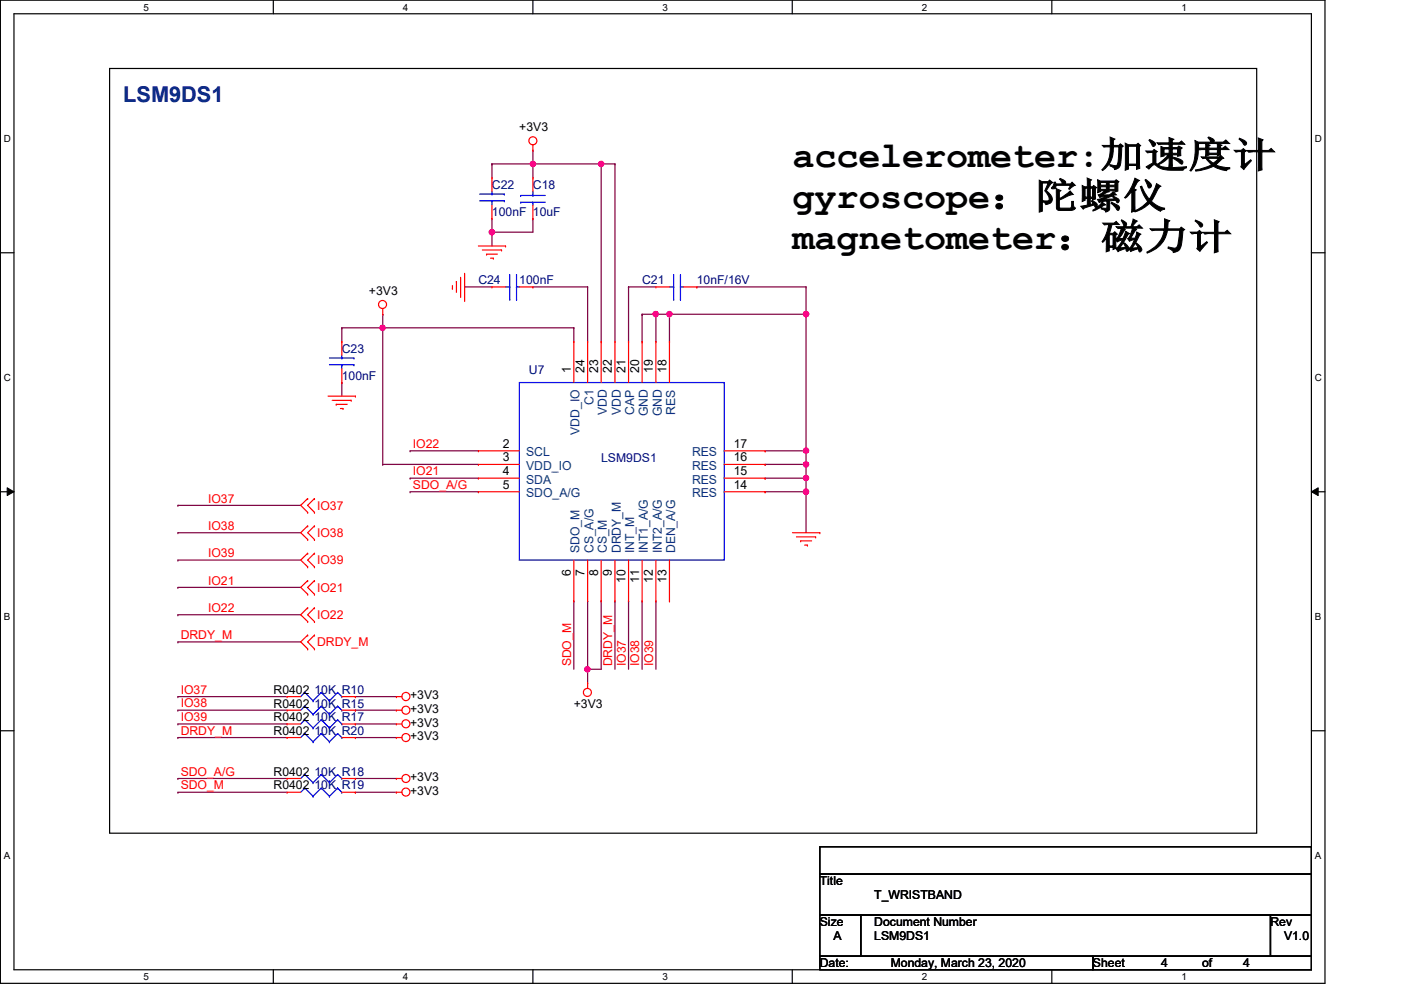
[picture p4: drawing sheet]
<svg xmlns="http://www.w3.org/2000/svg" width="297mm" height="210mm" viewBox="0 0 297 210" stroke-linecap="round" stroke-linejoin="round" font-family="sans-serif">
<path d="M.1 0h280.8v208.5h-280.8zM3 2.9h275v202.7h-275z" fill="none" stroke="#000" stroke-width=".25"/>
<g fill="#fff">
<path d="M30.4 .3h1.2v2.4h-1.2z"/>
<path d="M30.4 205.9h1.2v2.3h-1.2z"/>
</g>
<path d="M58 0v2.9M58 205.6v2.9" fill="none" stroke="#000" stroke-width=".25"/>
<g fill="#fff">
<path d="M85.4 .3h1.2v2.4h-1.2z"/>
<path d="M85.4 205.9h1.2v2.3h-1.2z"/>
</g>
<path d="M113 0v2.9M113 205.6v2.9" fill="none" stroke="#000" stroke-width=".25"/>
<g fill="#fff">
<path d="M140.5 .3h1.1v2.4h-1.1z"/>
<path d="M140.5 205.9h1.1v2.3h-1.1z"/>
</g>
<path d="M168 0v2.9M168 205.6v2.9" fill="none" stroke="#000" stroke-width=".25"/>
<g fill="#fff">
<path d="M195.4 .3h1.2v2.4h-1.2z"/>
<path d="M195.4 205.9h1.2v2.3h-1.2z"/>
</g>
<path d="M223 0v2.9M223 205.6v2.9" fill="none" stroke="#000" stroke-width=".25"/>
<g fill="#fff">
<path d="M250.5 .3h1.1v2.4h-1.1z"/>
<path d="M250.5 205.9h1.1v2.3h-1.1z"/>
<path d="M.8 28.2h1.5v2.4h-1.5z"/>
<path d="M278.8 28.2h1.4v2.4h-1.4z"/>
<path d="M.8 78.9h1.5v2.3h-1.5z"/>
<path d="M278.8 78.9h1.4v2.3h-1.4z"/>
</g>
<path d="M.1 53.6h2.9M278 53.6h2.9" fill="none" stroke="#000" stroke-width=".25"/>
<g fill="#fff">
<path d="M.8 129.6h1.4v2.3h-1.4z"/>
<path d="M278.8 129.6h1.3v2.3h-1.3z"/>
</g>
<path d="M.1 104.3h2.9M278 104.3h2.9" fill="none" stroke="#000" stroke-width=".25"/>
<path d="M1.5 103.4l1.5 .9-1.5 .8zM278 104.3l1.5-.9v1.7z" fill="#000"/>
<path d="M1.5 103.4l1.5 .9-1.5 .8zM278 104.3l1.5-.9v1.7z" fill="none" stroke="#000" stroke-width=".21"/>
<g fill="#fff">
<path d="M.8 180.3h1.4v2.3h-1.4z"/>
<path d="M278.8 180.3h1.3v2.3h-1.3z"/>
</g>
<path d="M23.2 14.5h243.2v162.2h-243.2zM.1 154.9h2.9M278 154.9h2.9" fill="none" stroke="#000" stroke-width=".25"/>
<path d="M162.2 95.6h.1M162.2 95.6h8.7M170.9 95.6h.1M170.9 95.6v2.9M37.7 147.7h.1M37.7 147.7h23.2M75.3 147.7h.1M75.3 147.7h8.7" fill="none" stroke="#7f003f" stroke-width=".25"/>
<circle cx="170.9" cy="95.5" r=".56" fill="#f0f"/>
<circle cx="170.9" cy="95.5" r=".56" fill="none" stroke="#f0f" stroke-width=".25"/>
<path d="M162.2 98.5h.1M162.2 98.5h8.7M170.9 104.3h.1M170.9 104.3v8.6" fill="none" stroke="#7f003f" stroke-width=".25"/>
<circle cx="170.9" cy="104.2" r=".56" fill="#f0f"/>
<circle cx="170.9" cy="104.2" r=".56" fill="none" stroke="#f0f" stroke-width=".25"/>
<path d="M141.9 66.6h.1M141.9 66.6v5.8M141.9 66.6h29M162.2 101.4h.1M162.2 104.3h.1M162.2 101.4h8.7M162.2 104.3h8.7" fill="none" stroke="#7f003f" stroke-width=".25"/>
<circle cx="170.9" cy="66.6" r=".56" fill="#f0f"/>
<circle cx="170.9" cy="66.6" r=".56" fill="none" stroke="#f0f" stroke-width=".25"/>
<circle cx="141.9" cy="66.6" r=".56" fill="#f0f"/>
<circle cx="141.9" cy="66.6" r=".56" fill="none" stroke="#f0f" stroke-width=".25"/>
<path d="M170.9 66.6h.1M170.9 66.6v29" fill="none" stroke="#7f003f" stroke-width=".25"/>
<circle cx="170.9" cy="66.6" r=".56" fill="#f0f"/>
<circle cx="170.9" cy="66.6" r=".56" fill="none" stroke="#f0f" stroke-width=".25"/>
<g fill="none" stroke="#7f003f" stroke-width=".25">
<path d="M127.5 34.8h.1M127.5 34.8h2.9M130.4 34.8h.1M130.4 34.8v37.6M133.3 60.8h.1M133.3 60.8v11.6M133.3 60.8h5.8M136.1 66.6h.1M136.1 66.6v5.8M139.1 66.6h.1M139.1 66.6v5.8M147.7 60.8h.1"/>
<path d="M147.7 60.8h23.2M170.9 60.8h.1M170.9 60.8v5.8"/>
</g>
<circle cx="127.5" cy="34.8" r=".56" fill="#f0f"/>
<circle cx="127.5" cy="34.8" r=".56" fill="none" stroke="#f0f" stroke-width=".25"/>
<path d="M104.3 34.8h.1M104.3 34.8v2.9M104.3 34.8h8.7M113 34.8h.1M113 31.9h.1M113 31.9v5.8M104.3 49.2h.1M104.3 49.2v3" fill="none" stroke="#7f003f" stroke-width=".25"/>
<circle cx="104.3" cy="49.2" r=".56" fill="#f0f"/>
<circle cx="104.3" cy="49.2" r=".56" fill="none" stroke="#f0f" stroke-width=".25"/>
<path d="M113 34.8h.1M113 34.8h14.5M127.5 34.8h.1M127.5 34.8v37.6M104.3 49.2h.1M113 46.4h.1M113 46.4v2.8h-8.7" fill="none" stroke="#7f003f" stroke-width=".25"/>
<circle cx="113" cy="34.8" r=".56" fill="#f0f"/>
<circle cx="113" cy="34.8" r=".56" fill="none" stroke="#f0f" stroke-width=".25"/>
<path d="M72.5 69.5h.1M72.5 69.5v2.9M81.1 69.5h.1M81.1 69.5h40.6" fill="none" stroke="#7f003f" stroke-width=".25"/>
<circle cx="81.1" cy="69.5" r=".56" fill="#f0f"/>
<circle cx="81.1" cy="69.5" r=".56" fill="none" stroke="#f0f" stroke-width=".25"/>
<g fill="none" stroke="#7f003f" stroke-width=".25">
<path d="M104.3 46.4h.1M104.3 46.4v2.8M72.5 69.5h.1M72.5 69.5h8.6M81.1 69.5h.1M81.1 66.6h.1M81.1 66.6v31.9M98.5 60.8h.1M98.5 60.8h5.8M113 60.8h.1M113 60.8h11.6M121.7 69.5h.1"/>
<path d="M121.7 69.5v2.9M124.6 60.8h.1M124.6 60.8v11.6M136.1 66.6h.1M136.1 66.6h3M72.5 81.1h.1M72.5 81.1v2.9M81.1 98.5h.1M81.1 98.5h20.3M86.9 95.6h.1M86.9 95.6h14.5M170.9 98.5h.1"/>
<path d="M170.9 98.5v2.9M86.9 101.4h.1M86.9 101.4h14.5M133.3 127.4h.1M133.3 127.4v14.5M136.1 127.4h.1M136.1 127.4v14.5M139.1 127.4h.1M139.1 127.4v14.5M37.7 150.6h.1M37.7 153.5h.1M37.7 150.6h23.2"/>
<path d="M37.7 153.5h23.2M75.3 150.6h.1M75.3 153.5h.1M75.3 150.6h8.7M75.3 153.5h8.7"/>
</g>
<circle cx="170.9" cy="98.5" r=".56" fill="#f0f"/>
<circle cx="170.9" cy="98.5" r=".56" fill="none" stroke="#f0f" stroke-width=".25"/>
<path d="M139.1 66.6h.1M139.1 66.6h2.8" fill="none" stroke="#7f003f" stroke-width=".25"/>
<circle cx="139" cy="66.6" r=".56" fill="#f0f"/>
<circle cx="139" cy="66.6" r=".56" fill="none" stroke="#f0f" stroke-width=".25"/>
<path d="M170.9 101.4h.1M170.9 101.4v2.9" fill="none" stroke="#7f003f" stroke-width=".25"/>
<circle cx="170.9" cy="101.3" r=".56" fill="#f0f"/>
<circle cx="170.9" cy="101.3" r=".56" fill="none" stroke="#f0f" stroke-width=".25"/>
<path d="M124.6 141.9h.1M124.6 141.9v2.9" fill="none" stroke="#7f003f" stroke-width=".25"/>
<circle cx="124.5" cy="141.9" r=".56" fill="#f0f"/>
<circle cx="124.5" cy="141.9" r=".56" fill="none" stroke="#f0f" stroke-width=".25"/>
<g fill="none" stroke="#7f003f" stroke-width=".25">
<path d="M37.7 118.7h.1M37.7 112.9h.1M37.7 107.1h.1M37.7 118.7h26.1M37.7 112.9h26.1M37.7 107.1h26.1M86.9 104.3h.1M86.9 104.3h14.5M37.7 130.3h.1M37.7 124.5h.1M37.7 136.1h.1M37.7 130.3h26.1"/>
<path d="M37.7 124.5h26.1M37.7 136.1h26.1M121.7 127.4h.1M121.7 127.4v14.5M124.6 127.4h.1M124.6 127.4v14.5M127.5 127.4h.1M127.5 127.4v14.5h-2.9M130.4 127.4h.1M130.4 127.4v14.5M37.7 156.4h.1M37.7 156.4h23.2"/>
<path d="M75.3 156.4h.1M75.3 156.4h8.7M124.6 141.9h.1M37.7 165.1h.1M37.7 168h.1M37.7 165.1h23.2M37.7 168h23.2M75.3 165.1h.1M75.3 168h.1M75.3 165.1h8.7M75.3 168h8.7"/>
</g>
<g fill="none" stroke="#f00" stroke-width=".25">
<path d="M104.3 37.7h.1M104.3 37.7v2.9M113 31.9h.1M113 37.7h.1M113 30.7v1.2M113 37.7v2.9M96.8 59.7h.1M96.8 59.7v2.3M97.7 58.8v4.1M98.5 58v5.7M101.4 52.2h5.8M102.3 53h4"/>
<path d="M103.2 53.9h.1M103.2 53.9h2.2M104 54.7h.6M104.3 46.4h.1M104.3 43.5v2.9M104.6 54.7h.1M106.3 53h.1M107.2 52.2h.1M113 46.4h.1M113 43.5v2.9M72.5 72.4h.1M72.5 72.4v2.9"/>
<path d="M72.5 78.2v2.9M81.1 66.6h.1M81.1 65.4v1.2M95.9 61.1h.1M95.9 60.5v.6M97.7 62.9h.1M98.5 63.7h.1M104.3 60.8h.1M104.3 60.8h2.9M110.1 60.8h2.9M113 60.8h.1M121.7 72.4h.1"/>
<path d="M121.7 72.4v8.7M124.6 72.4h.1M124.6 72.4v8.7M127.5 72.4h.1M127.5 72.4v8.7M130.4 72.4h.1M130.4 72.4v8.7M133.3 72.4h.1M133.3 72.4v8.7M136.1 72.4h.1M136.1 72.4v8.7M139.1 72.4h.1"/>
<path d="M139.1 60.8h.1M139.1 72.4v8.7M139.1 60.8h2.8M141.9 72.4h.1M141.9 72.4v8.7M144.9 60.8h2.8M147.7 60.8h.1M69.6 84h5.7M70.4 84.9h4.1M71.3 85.7h.1M71.3 85.7h2.3M72.2 86.6h.5"/>
<path d="M72.5 81.1h.1M72.7 86.6h.1M74.5 84.9h.1M75.3 84h.1M101.4 95.6h.1M101.4 98.5h.1M101.4 95.6h8.7M101.4 98.5h8.7M153.5 95.6h8.7M153.5 98.5h8.7M162.2 98.5h.1M162.2 95.6h.1"/>
<path d="M65.2 117.3h.1M65.2 111.5h.1M65.2 114.4h.1M65.2 105.7h.1M65.2 108.6h.1M65.2 117.3l-1.4 1.4 1.4 1.5M65.2 111.5l-1.4 1.4 1.4 1.5M65.2 105.7l-1.4 1.4 1.4 1.5M66.7 117.3h.1M66.7 114.4h.1M66.7 111.5h.1M66.7 108.6h.1"/>
<path d="M66.7 105.7h.1M66.7 117.3l-1.5 1.4 1.5 1.5M66.7 111.5l-1.5 1.4 1.5 1.5M66.7 105.7l-1.5 1.4 1.5 1.5M101.4 101.4h.1M101.4 104.3h.1M101.4 101.4h8.7M101.4 104.3h8.7M121.7 118.7v8.7M124.6 118.7v8.7M127.5 118.7v8.7M130.4 118.7v8.7"/>
<path d="M133.3 118.7v8.7M136.1 118.7v8.7M139.1 118.7v8.7M141.9 118.7v8.7M153.5 101.4h8.7M153.5 104.3h8.7M162.2 104.3h.1M162.2 101.4h.1M168 112.9h5.8M168.9 113.8h4M169.8 114.7h.1M169.8 114.7h2.3"/>
<path d="M170.6 115.6h.6M171.2 115.6h.1M172.9 113.8h.1M173.8 112.9h.1M65.2 120.2h.1M65.2 123.1h.1M65.2 126h.1M65.2 128.9h.1M65.2 131.8h.1M65.2 134.7h.1M65.2 137.6h.1M65.2 123.1l-1.4 1.4 1.4 1.5"/>
<path d="M65.2 128.9l-1.4 1.4 1.4 1.5M65.2 134.7l-1.4 1.4 1.4 1.5M66.7 120.2h.1M66.7 126h.1M66.7 123.1h.1M66.7 131.8h.1M66.7 128.9h.1M66.7 137.6h.1M66.7 134.7h.1M66.7 123.1l-1.5 1.4 1.5 1.5M66.7 128.9l-1.5 1.4 1.5 1.5M66.7 134.7l-1.5 1.4 1.5 1.5"/>
<path d="M121.7 127.4h.1M124.6 127.4h.1M127.5 127.4h.1M130.4 127.4h.1M133.3 127.4h.1M136.1 127.4h.1M139.1 127.4h.1M141.9 127.4h.1M60.9 153.5h.1M60.9 147.7h.1M60.9 150.6h.1M60.9 156.4h.1"/>
<path d="M60.9 147.7h2.9M60.9 150.6h2.9M60.9 153.5h2.9M60.9 156.4h2.9M72.5 147.7h2.8M72.5 150.6h2.8M72.5 153.5h2.8M72.5 156.4h2.8M75.3 153.5h.1M75.3 147.7h.1M75.3 150.6h.1M75.3 156.4h.1"/>
<path d="M84 147.7h.1M84 150.6h.1M84 153.5h.1M84 156.4h.1M84 147.7h1.2M84 150.6h1.2M84 153.5h1.2M84 156.4h1.2M124.6 144.8h.1M124.6 144.8v1.2M60.9 168h.1M60.9 165.1h.1"/>
<path d="M60.9 165.1h2.9M60.9 168h2.9M72.5 165.1h2.8M72.5 168h2.8M75.3 168h.1M75.3 165.1h.1M84 165.1h.1M84 168h.1M84 165.1h1.2M84 168h1.2"/>
<circle cx="113" cy="29.8" r=".85"/>
<circle cx="81.1" cy="64.6" r=".85"/>
<circle cx="86" cy="147.7" r=".86"/>
<circle cx="86.1" cy="150.6" r=".85"/>
<circle cx="86.1" cy="156.4" r=".85"/>
<circle cx="86.1" cy="153.5" r=".85"/>
<circle cx="124.5" cy="146.8" r=".85"/>
<circle cx="86.1" cy="165.1" r=".85"/>
<circle cx="86.1" cy="167.9" r=".85"/>
</g>
<path d="M173.8 179.5h104.2v5.8h-104.2zM173.8 185.3h104.2v8.7h-104.2zM173.8 194h8.7v8.7h-8.7zM182.5 194h86.9v8.7h-86.9zM269.4 194h8.6v8.7h-8.6zM173.8 202.7h57.9v2.9h-57.9zM231.7 202.7h46.3v2.9h-46.3z" fill="none" stroke="#000" stroke-width=".25"/>
<g fill="none" stroke="#00f" stroke-width=".25">
<path d="M101.7 42.6h5.2M101.7 41.1h5.2M104.3 41.1h.1M104.3 42.6h.1M104.3 40.6v.5M104.3 42.6v.9M106.9 42.6h.1M106.9 41.1h.1M108.1 58.2v5.3M109.5 58.2v5.3M110.4 41.4h.1M110.4 42.9h.1"/>
<path d="M110.4 41.4h5.2M110.4 42.9h5.2M113 42.9h.1M113 41.4h.1M113 40.6v.8M113 42.9v.6M142.8 58.2v5.3M144.3 58.2v5.3M69.8 77.3h5.3M69.8 75.9h5.3M72.5 75.9h.1M72.5 77.3h.1"/>
<path d="M72.5 75.3v.6M72.5 77.3v.9M75.1 77.3h.1M75.1 75.9h.1M107.2 60.8h.9M108.1 63.5h.1M108.1 60.8h.1M109.5 60.8h.1M109.5 63.5h.1M109.5 60.8h.6M141.9 60.8h.9M142.8 63.5h.1"/>
<path d="M142.8 60.8h.1M144.3 60.8h.1M144.3 63.5h.1M144.3 60.8h.6M110.1 81.1h43.4v37.6h-43.4zM64.6 152.6h.1M64.6 146.8h.1M64.6 149.7h.1M64.6 155.5h.1M64.6 152.6l-.8 .9M64.6 152.6l1.8 1.7M64.6 146.8l-.8 .9"/>
<path d="M64.6 146.8l1.8 1.8M64.6 149.7l-.8 .9M64.6 149.7l1.8 1.8M64.6 155.5l-.8 .9M64.6 155.5l1.8 1.8M66.4 154.3h.1M66.4 148.6h.1M66.4 151.5h.1M66.4 157.3h.1M68.1 152.6h.1M68.1 146.8h.1M68.1 149.7h.1"/>
<path d="M68.1 155.5h.1M68.1 152.6l-1.7 1.7M68.1 152.6l1.7 1.7M68.1 146.8l-1.7 1.8M68.1 146.8l1.7 1.8M68.1 149.7l-1.7 1.8M68.1 149.7l1.7 1.8M68.1 155.5l-1.7 1.8M68.1 155.5l1.7 1.8M69.8 154.3h.1M69.8 148.6h.1M69.8 151.5h.1"/>
<path d="M69.8 157.3h.1M71.6 152.6h.1M71.6 146.8h.1M71.6 149.7h.1M71.6 155.5h.1M71.6 152.6l-1.8 1.7M71.6 152.6l.9 .9M71.6 146.8l-1.8 1.8M71.6 146.8l.9 .9M71.6 149.7l-1.8 1.8M71.6 149.7l.9 .9M71.6 155.5l-1.8 1.8"/>
<path d="M71.6 155.5l.9 .9M72.5 153.5h.1M72.5 147.7h.1M72.5 150.6h.1M72.5 156.4h.1M64.6 167.1h.1M64.6 164.2h.1M64.6 167.1l-.8 .9M64.6 167.1l1.8 1.7M64.6 164.2l-.8 .9M64.6 164.2l1.8 1.7M66.4 168.8h.1"/>
<path d="M66.4 165.9h.1M68.1 167.1h.1M68.1 164.2h.1M68.1 167.1l-1.7 1.7M68.1 167.1l1.7 1.7M68.1 164.2l-1.7 1.7M68.1 164.2l1.7 1.7M69.8 168.8h.1M69.8 165.9h.1M71.6 167.1h.1M71.6 164.2h.1M71.6 167.1l-1.8 1.7"/>
<path d="M71.6 167.1l.9 .9M71.6 164.2l-1.8 1.7M71.6 164.2l.9 .9M72.5 168h.1M72.5 165.1h.1"/>
</g>
<circle cx="170.9" cy="95.5" r=".56" fill="#f0f"/>
<circle cx="170.9" cy="95.5" r=".56" fill="none" stroke="#f0f" stroke-width=".25"/>
<circle cx="170.9" cy="104.2" r=".56" fill="#f0f"/>
<circle cx="170.9" cy="104.2" r=".56" fill="none" stroke="#f0f" stroke-width=".25"/>
<circle cx="170.9" cy="66.6" r=".56" fill="#f0f"/>
<circle cx="170.9" cy="66.6" r=".56" fill="none" stroke="#f0f" stroke-width=".25"/>
<circle cx="141.9" cy="66.6" r=".56" fill="#f0f"/>
<circle cx="141.9" cy="66.6" r=".56" fill="none" stroke="#f0f" stroke-width=".25"/>
<circle cx="170.9" cy="66.6" r=".56" fill="#f0f"/>
<circle cx="170.9" cy="66.6" r=".56" fill="none" stroke="#f0f" stroke-width=".25"/>
<circle cx="127.5" cy="34.8" r=".56" fill="#f0f"/>
<circle cx="127.5" cy="34.8" r=".56" fill="none" stroke="#f0f" stroke-width=".25"/>
<circle cx="104.3" cy="49.2" r=".56" fill="#f0f"/>
<circle cx="104.3" cy="49.2" r=".56" fill="none" stroke="#f0f" stroke-width=".25"/>
<circle cx="113" cy="34.8" r=".56" fill="#f0f"/>
<circle cx="113" cy="34.8" r=".56" fill="none" stroke="#f0f" stroke-width=".25"/>
<circle cx="81.1" cy="69.5" r=".56" fill="#f0f"/>
<circle cx="81.1" cy="69.5" r=".56" fill="none" stroke="#f0f" stroke-width=".25"/>
<circle cx="170.9" cy="98.5" r=".56" fill="#f0f"/>
<circle cx="170.9" cy="98.5" r=".56" fill="none" stroke="#f0f" stroke-width=".25"/>
<circle cx="139" cy="66.6" r=".56" fill="#f0f"/>
<circle cx="139" cy="66.6" r=".56" fill="none" stroke="#f0f" stroke-width=".25"/>
<circle cx="170.9" cy="101.3" r=".56" fill="#f0f"/>
<circle cx="170.9" cy="101.3" r=".56" fill="none" stroke="#f0f" stroke-width=".25"/>
<circle cx="124.5" cy="141.9" r=".56" fill="#f0f"/>
<circle cx="124.5" cy="141.9" r=".56" fill="none" stroke="#f0f" stroke-width=".25"/>
<g font-size="7.8">
<text x="168" y="35.5">accelerometer:加加加加</text>
<text x="168" y="44.2">gyroscope：陀陀陀</text>
<text x="168" y="52.8">magnetometer：磁磁加</text>
</g>
<text font-size="4.6" fill="#00007f" x="26.1" y="21.7">LSM9DS1</text>
<g font-size="2.6">
<text x="110.1" y="27.9">+3V3</text>
<text x="78.2" y="62.6">+3V3</text>
<text x="121" y="79.1" transform="rotate(-90 121 79.1)">1</text>
<text x="123.9" y="79.1" transform="rotate(-90 123.9 79.1)">24</text>
<text x="126.8" y="79.1" transform="rotate(-90 126.8 79.1)">23</text>
<text x="129.7" y="79.1" transform="rotate(-90 129.7 79.1)">22</text>
<text x="132.6" y="79.1" transform="rotate(-90 132.6 79.1)">21</text>
<text x="135.5" y="79.1" transform="rotate(-90 135.5 79.1)">20</text>
<text x="138.4" y="79.1" transform="rotate(-90 138.4 79.1)">19</text>
<text x="141.3" y="79.1" transform="rotate(-90 141.3 79.1)">18</text>
<text x="106.6" y="95">2</text>
<text x="155.6" y="95">17</text>
<text x="106.6" y="97.8">3</text>
<text x="106.6" y="100.8">4</text>
<text x="155.6" y="100.8">15</text>
<text x="155.6" y="97.8">16</text>
<text x="106.6" y="103.6">5</text>
<text x="155.6" y="103.6">14</text>
<text x="121" y="122.2" transform="rotate(-90 121 122.2)">6</text>
<text x="123.9" y="122.2" transform="rotate(-90 123.9 122.2)">7</text>
<text x="126.8" y="122.2" transform="rotate(-90 126.8 122.2)">8</text>
<text x="129.7" y="122.2" transform="rotate(-90 129.7 122.2)">9</text>
<text x="132.6" y="123.7" transform="rotate(-90 132.6 123.7)">10</text>
<text x="135.5" y="123.7" transform="rotate(-90 135.5 123.7)">11</text>
<text x="138.4" y="123.7" transform="rotate(-90 138.4 123.7)">12</text>
<text x="141.3" y="123.7" transform="rotate(-90 141.3 123.7)">13</text>
<text x="58" y="147.2">R0402</text>
<text x="86.9" y="148.3">+3V3</text>
<text x="58" y="152.9">R0402</text>
<text x="58" y="150">R0402</text>
<text x="58" y="155.8">R0402</text>
<text x="86.9" y="151.2">+3V3</text>
<text x="86.9" y="154.1">+3V3</text>
<text x="121.7" y="150">+3V3</text>
<text x="86.9" y="157">+3V3</text>
<text x="58" y="167.4">R0402</text>
<text x="58" y="164.5">R0402</text>
<text x="86.9" y="165.7">+3V3</text>
<text x="86.9" y="168.6">+3V3</text>
<text x="173.8" y="187.7">Title</text>
<text x="185.4" y="190.6">T_WRISTBAND</text>
<text x="173.8" y="196.3">Size</text>
<text x="185.4" y="196.3">Document Number</text>
<text x="269.4" y="196.3">Rev</text>
<text x="176.7" y="199.3">A</text>
<text x="185.4" y="199.3">LSM9DS1</text>
<text x="272.2" y="199.3">V1.0</text>
<text x="173.8" y="205.1">Date:</text>
<text x="188.8" y="205.1">Monday, March 23, 2020</text>
<text x="231.7" y="205.1">Sheet</text>
<text x="246.2" y="205.1">4</text>
<text x="254.9" y="205.1">of</text>
<text x="263.6" y="205.1">4</text>
</g>
<g font-size="2.6" fill="#00007f">
<text x="104.3" y="40">C22</text>
<text x="113" y="40">C18</text>
<text x="104.3" y="45.8">100nF</text>
<text x="113" y="45.8">10uF</text>
<text x="101.4" y="60.3">C24</text>
<text x="110.1" y="60.3">100nF</text>
<text x="136.1" y="60.3">C21</text>
<text x="147.7" y="60.3">10nF/16V</text>
<text x="72.5" y="74.8">C23</text>
<text x="72.5" y="80.5">100nF</text>
<text x="112.1" y="79.4">U7</text>
<text x="127.5" y="97.9">LSM9DS1</text>
<text x="66.7" y="147.2">10K R10</text>
<text x="66.7" y="152.9">10K R17</text>
<text x="66.7" y="150">10K R15</text>
<text x="66.7" y="155.8">10K R20</text>
<text x="66.7" y="167.4">10K R19</text>
<text x="66.7" y="164.5">10K R18</text>
</g>
<g font-size="2.6" fill="#003f7f">
<text x="125.8" y="85.9" transform="rotate(-90 125.8 85.9)">C1</text>
<text x="128.7" y="88" transform="rotate(-90 128.7 88)">VDD</text>
<text x="131.6" y="88" transform="rotate(-90 131.6 88)">VDD</text>
<text x="134.5" y="87.9" transform="rotate(-90 134.5 87.9)">CAP</text>
<text x="137.4" y="88.3" transform="rotate(-90 137.4 88.3)">GND</text>
<text x="140.3" y="88.3" transform="rotate(-90 140.3 88.3)">GND</text>
<text x="143.2" y="87.9" transform="rotate(-90 143.2 87.9)">RES</text>
<text x="122.9" y="92.2" transform="rotate(-90 122.9 92.2)">VDD_IO</text>
<text x="111.5" y="96.8">SCL</text>
<text x="111.5" y="99.7">VDD_IO</text>
<text x="146.7" y="99.7">RES</text>
<text x="146.7" y="96.8">RES</text>
<text x="111.5" y="102.6">SDA</text>
<text x="111.5" y="105.5">SDO_A/G</text>
<text x="146.7" y="105.5">RES</text>
<text x="146.7" y="102.6">RES</text>
<text x="122.9" y="117.3" transform="rotate(-90 122.9 117.3)">SDO_M</text>
<text x="125.8" y="117.3" transform="rotate(-90 125.8 117.3)">CS_A/G</text>
<text x="128.7" y="117.3" transform="rotate(-90 128.7 117.3)">CS_M</text>
<text x="131.6" y="117.3" transform="rotate(-90 131.6 117.3)">DRDY_M</text>
<text x="134.5" y="117.3" transform="rotate(-90 134.5 117.3)">INT_M</text>
<text x="137.4" y="117.3" transform="rotate(-90 137.4 117.3)">INT1_A/G</text>
<text x="140.3" y="117.3" transform="rotate(-90 140.3 117.3)">INT2_A/G</text>
<text x="143.2" y="117.3" transform="rotate(-90 143.2 117.3)">DEN_A/G</text>
</g>
<g font-size="2.6" fill="#f00">
<text x="87.5" y="95">IO22</text>
<text x="87.5" y="100.8">IO21</text>
<text x="44.1" y="106.6">IO37</text>
<text x="87.5" y="103.7">SDO_A/G</text>
<text x="44.1" y="112.4">IO38</text>
<text x="67.2" y="113.8">IO38</text>
<text x="67.2" y="108">IO37</text>
<text x="44.1" y="118.2">IO39</text>
<text x="67.2" y="119.6">IO39</text>
<text x="44.1" y="124">IO21</text>
<text x="67.2" y="125.4">IO21</text>
<text x="44.1" y="129.8">IO22</text>
<text x="67.2" y="131.2">IO22</text>
<text x="38.3" y="135.5">DRDY_M</text>
<text x="67.2" y="137">DRDY_M</text>
<text x="121.1" y="141.3" transform="rotate(-90 121.1 141.3)">SDO_M</text>
<text x="129.8" y="141.3" transform="rotate(-90 129.8 141.3)">DRDY_M</text>
<text x="132.7" y="141.3" transform="rotate(-90 132.7 141.3)">IO37</text>
<text x="135.5" y="141.3" transform="rotate(-90 135.5 141.3)">IO38</text>
<text x="138.5" y="141.3" transform="rotate(-90 138.5 141.3)">IO39</text>
<text x="38.3" y="147.1">IO37</text>
<text x="38.3" y="150">IO38</text>
<text x="38.3" y="152.9">IO39</text>
<text x="38.3" y="155.8">DRDY_M</text>
<text x="38.3" y="164.5">SDO_A/G</text>
<text x="38.3" y="167.4">SDO_M</text>
</g>
<g font-size="2.1">
<text x="30.4" y="2.2">5</text>
<text x="85.4" y="2.2">4</text>
<text x="140.5" y="2.2">3</text>
<text x="195.4" y="2.2">2</text>
<text x="250.5" y="2.2">1</text>
<text x=".8" y="30.1">D</text>
<text x="278.8" y="30.1">D</text>
<text x=".8" y="80.8">C</text>
<text x="278.8" y="80.8">C</text>
<text x=".8" y="131.5">B</text>
<text x="278.8" y="131.5">B</text>
<text x=".8" y="182.2">A</text>
<text x="278.8" y="182.2">A</text>
<text x="30.4" y="207.8">5</text>
<text x="85.4" y="207.8">4</text>
<text x="140.5" y="207.8">3</text>
<text x="195.4" y="207.8">2</text>
<text x="250.5" y="207.8">1</text>
</g>
</svg>
